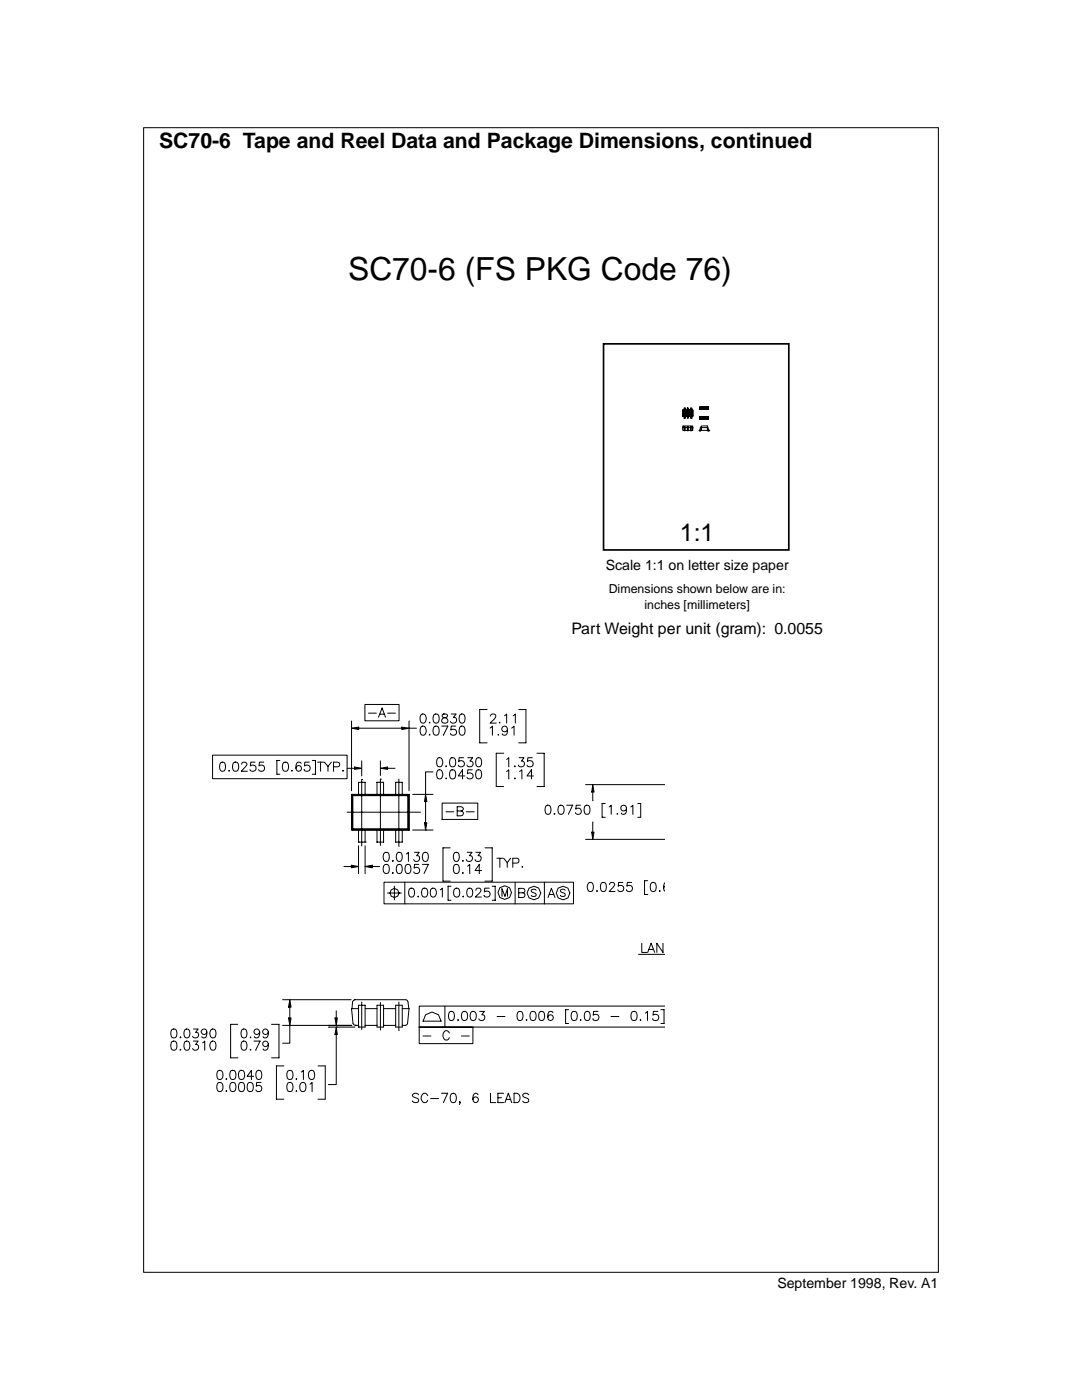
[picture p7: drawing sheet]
<svg xmlns="http://www.w3.org/2000/svg" width="216mm" height="279mm" viewBox="0 0 216 279" stroke-linecap="round" stroke-linejoin="round" font-family="sans-serif">
<path d="M31.3 133.9h101.3v94.7h-101.3z" fill-rule="evenodd" fill="#fff" stroke="#fff" stroke-width=".2"/>
<g fill="none" stroke="#000" stroke-width=".2">
<path d="M28.7 25.5h158.5v228.4h-158.5zM136.2 85.3h.3v-.1v.8h.2v-.8h-.2l.2 .1h.5v-.1v.8h.1v-.8h-.1l.1 .1h.5v-.1v.8h.2v-.8h-.2l.5 .1-.1 .6h-2zM136.2 85.3v-.3h2l.1 .3M136.2 82.5l.5 .5h-.3l1.2-1.2 .6 .7-.5 .5 .5-.5-.5-.7 .5 .6-.5 .6-1.2-1.2h-.2l1.2 1.2 .7-.7-.4-.5 .4 .5-.8 .7 .8-.7-.3-.5 .3 .4-.9 .8-1.1-1.1 1.3 1.1-1.3-1.2h.2l-.2 .2 1.1 1-1.1-1 .2-.2 1.2 1.2-1.2-1.2-.2 .2v.3l.9 .7 1.1-1.2-1.1 1.2-.9-.7 .5-.5 1.3 1.2 .2-.2-.9-1 .9 .9-.3 .3-1.2-1.2-.5 .5 .7 .7 1.1-1.2 .2 .2-1 1 1-1-.1-.2-1.2 1.2-.7-.6 .6-.6h.3l-.9 .8 .5 .4-.5-.4 1-.8 1 1.1-.1 .1-1.2-1.2 1.3 1.2-1.1-1.2 1.1 1.2-1.3-1.2-.7 .7 .7 .5 1.1-1.2 .2 .3-1 .9-1-.9 .4-.3-.4 .4 1 .8-1-.9 .3-.3 1.2 1.2-1.1-1.2 1.2 1.2 .4-.4-.7-.8 .7 .8-.4 .4-1.1-1.2-.5 .5 .9 .7 1.1-1v-.2l-1.3 1.2-.7-.7 .6-.5 1.2 1.2 .2-.2-.9-1 .9 1-.2 .2-1.1-1.2-.7 .7 .7-.7-.7 .7 .6 .5 1.2-1.2-1.3 1.2 1.1-1.2-1.1 1.2-.5-.3 .9-.9 1.1 1.2-1-1.2-1 1 .4 .2 1.2-1.2-1.3 1.2-.3-.2 1-1-1 1 .3 .2 1.2-1.2-1.3 1.2-.2-.1 1.1-1.1h.2l-1.3 1.2 1.1-1.2-1.1 1.2h.2l1.1-1.2-1.2 1.2M136.7 83.1v.4h-.2h.2l-.2-.4v.4M136.7 81.4v.4h-.2v-.4h.2v.1h-.2M136.9 83l1.3-1.2v.3l-.2-.3h-.3l.5 .5-.7 .7 .7-.6-.5-.6h-.2l.7 .7-.4 .5M137.2 83.1v.4h.1v-.4v.2h-.1M137.2 81.4h.1v.4h-.1v-.4v.1h.1M137.8 83.3h.2v.2h-.2v-.4h.2v.4M138 81.5h-.2v.3v-.4h.2v.4M138.2 83h-2v-1.2h2l.1 1.3h-2.1v-1.3h2.1v1.3"/>
<path d="M138.2 82.1l-.9 .9M139.6 85.8v.1M139.7 83.1l.4 .5-.1 .1M140 85.2l-.3 .1v.6l-.2 .1 .4-.1v-.6h1.3l-.1-.1 .3 .7 .2 .1h-.4v-.7l-.1 .6h-1.1v-.9h1.1l.1 .3M140.1 81.2v.5h-.5v-.5h.5l-.5 .3 .3 .2 .2-.2-.4-.3-.1 .1 .5 .4-.5-.3 .3-.2 .2 .2-.5 .3 .5-.4M140.1 83.1l-.5 .5 .1 .1 .4-.4-.1-.2-.4 .4 .3 .2 .2-.2-.3-.4-.2 .2 .5 .4v-.6h-.5v.6l.7-.1 .4-.5h-.4v.6h.4v-.6l-.4 .4 .1 .2 .3-.3-.3-.3-.1 .3 .2 .3 .2-.2-.4-.4v.2l.4 .4h.3l.4-.4-.2-.2h.2l-.4 .4 .1 .2 .3-.3-.2-.3-.2 .3 .2 .3 .2-.2-.4-.4h.4v.6h-.4v-.6M140.3 81.2h.2l-.2 .3 .2 .2 .2-.2-.4 .2v-.5l.4 .5-.4-.3 .1-.2 .3 .3-.3 .2-.1-.1 .3-.4 .1 .2-.4 .3h.4v-.5zM140.6 83.1l.1 .2 .4-.2 .3 .5M141.2 81.2l.2 .2-.4 .3M141.4 81.2v.5l-.4-.4 .1-.1 .3 .3-.2 .2-.2-.3 .2-.2 .2 .3-.3 .2-.1-.2 .4-.3h-.4v.5h.4M42.4 150.7h26.9v4.7h-26.9zM44.1 152.2a.58 .58 0 0 1 .8 .2 1.19 1.19 0 0 1-.4 1.5h-.2a1.17 1.17 0 0 1-.2-1.7z"/>
<path d="M45.6 153.8h.2zM46.9 152.1a1.06 1.06 0 0 0 0 1.8h.2a1.06 1.06 0 0 0 0-1.8h-.2M48.2 152.5l.4-.4h.3l.4 .3-.3 .6-.9 .9h1.3M50.9 152.1h-.9v.8a.66 .66 0 0 1 .9-.1 .66 .66 0 0 1-.1 1 .66 .66 0 0 1-.9-.2M52.6 152.1h-.8l-.1 .8a.64 .64 0 0 1 .9 0 .64 .64 0 0 1-.1 .9 .64 .64 0 0 1-.9-.2M55.8 151.8h-.6v2.7h.6M56.6 152.2a.61 .61 0 0 1 .9 .2 1.19 1.19 0 0 1-.4 1.5h-.2a.96 .96 0 0 1-.5-1.5zM58.2 153.8h.1zM60.1 152.4a.52 .52 0 0 0-.8-.2 1.05 1.05 0 0 0 .3 1.7 .56 .56 0 0 0 .6-.5 .56 .56 0 0 0-.6-.6 .56 .56 0 0 0-.5 .5M61.7 152.1h-.9l-.1 .8a.66 .66 0 0 1 1-.1 .66 .66 0 0 1-.1 1 .66 .66 0 0 1-.9-.2M62.3 151.8h.6v2.7h-.6M63.4 152.1h1.2"/>
<path d="M64 152.1v1.8M64.7 152.1l.7 .9v.9M66.1 152.1l-.7 .9M66.6 153h.8a.47 .47 0 0 0 .4-.4 .47 .47 0 0 0-.4-.5h-.9l.1 1.8M68.5 153.8v.1v-.1M69.3 153.3h1.4M70.1 158.5v7.2h11.6l-.1-7.2M70.1 145.3l1.5-.2v.5zM70.1 158.5h.1M70.1 158.5h11.6M70.1 143.9v13.9M70.2 158.6h11.4"/>
<path d="M70.2 158.6v7M70.2 158.6l.2 .2M70.4 158.8v6.6M70.4 158.8h11M70.7 153.1l1.5 .2-1.5 .2zM71.5 158.6v-2.5h1.4v2.5M71.6 145.3h8.6M72.2 155.6h.1M72.2 151.8v3.1M72.2 155.6v13.2M72.8 140.6h6.8v3.2h-6.8zM73.5 142.3h1.6"/>
<path d="M75.2 156.1l.1 2.5M75.3 156.1h1.2v2.5M75.5 143.1l.7-1.8 .7 1.8M75.8 142.5h.9M75.9 153.3l1.4-.2v.4zM75.9 155.5h.1M75.9 153.3h.1M75.9 151.8v3M75.9 155.5v13.2M77.3 153.3h1.5M77.3 142.3h1.6M79 158.6v-2.5h1.3v2.5"/>
<path d="M79.6 155.5v13.4M80.2 145.1l1.4 .2-1.4 .3zM81.6 158.6l-.2 .2v6.6h-11M81.6 158.6v7M81.6 145.3h1.5M81.7 143.9l-.1 13.9M82.3 158.5h4.1M84.1 142.6a.58 .58 0 0 1 .8 .2 .85 .85 0 0 1 .1 1 .85 .85 0 0 1-.9 .4 1.43 1.43 0 0 1 0-1.6zM84.1 145l.4-.1a1.02 1.02 0 0 1 0 1.8h-.2a1.17 1.17 0 0 1-.2-1.7zM84.9 158.5l.3 1.5h-.5zM84.9 160v4.2M85.6 144.2h.2z"/>
<path d="M85.6 146.6h.2zM86.4 154.1h-1.5v4.4M86.7 142.6a.61 .61 0 0 1 .8 .2 1.19 1.19 0 0 1-.4 1.5h-.1a.96 .96 0 0 1-.5-1.5zM86.7 145a.59 .59 0 0 1 .8 .3 .9 .9 0 0 1-.5 1.4 .94 .94 0 0 1-.5-1.4zM87.4 151.3a.58 .58 0 0 1 .8 .3 .85 .85 0 0 1 .1 1 .85 .85 0 0 1-.9 .4 1.43 1.43 0 0 1 0-1.7zM87.4 153.7a.58 .58 0 0 1 .8 .3 .85 .85 0 0 1 .1 1 .85 .85 0 0 1-.9 .4 1.43 1.43 0 0 1 0-1.7zM88.1 144.9h1.3l-.9 1.8M88.6 142.5l-.3 .1a.36 .36 0 0 0 .2 .6 .67 .67 0 0 1 .7 .2 .67 .67 0 0 1 0 .8 .75 .75 0 0 1-1.1-.2 .89 .89 0 0 1 1.1-.9v-.5l-.6-.1M88.9 153h.2zM88.9 155.4h.2zM90 142.5h1l-.5 .7a.62 .62 0 0 1 .6 .8 .62 .62 0 0 1-1.1 .2l-.1-.2M90.2 151.2a1.06 1.06 0 0 0 0 1.8h.2a1.06 1.06 0 0 0 0-1.8h-.1"/>
<path d="M90.2 153.6a1.06 1.06 0 0 0 0 1.8h.2a1.06 1.06 0 0 0 0-1.8h-.1M90.9 144.9h-.9v.8a.65 .65 0 0 1 .9 0 .65 .65 0 0 1-.1 1 .65 .65 0 0 1-.9-.3M91.9 142.6a.58 .58 0 0 1 .8 .2 1.19 1.19 0 0 1-.4 1.5h-.2a1.17 1.17 0 0 1-.2-1.7zM91.9 145l.4-.1a1.06 1.06 0 0 1 0 1.8h-.2a1.17 1.17 0 0 1-.2-1.7zM92.5 151.2h-.9l-.1 .8a.65 .65 0 0 1 1 0 .65 .65 0 0 1-.1 1 .65 .65 0 0 1-1-.3M92.8 154.9h-1.4l.9-1.3v1.8M93.3 151.2h1l-.5 .7a.62 .62 0 0 1 .6 .8 .62 .62 0 0 1-1.1 .3l-.1-.3M94.2 153.6h-.9v.8a.65 .65 0 0 1 .9 0 .65 .65 0 0 1-.1 1 .65 .65 0 0 1-.9-.3M95.2 151.3a.58 .58 0 0 1 .8 .3 1.19 1.19 0 0 1-.4 1.4h-.2a1.17 1.17 0 0 1-.2-1.7zM95.2 153.7a.58 .58 0 0 1 .8 .3 1.19 1.19 0 0 1-.4 1.4h-.2a1.17 1.17 0 0 1-.2-1.7zM97.2 141.6h-1.5v6.7h1.5M97.8 145.3l.5-.4v1.8"/>
<path d="M97.9 142.9l.1-.3a.6 .6 0 0 1 .8 .1 .61 .61 0 0 1-.1 .8l-.9 .8h1.2M99.4 146.6h.1zM99.6 144.2h.2zM100.5 150.3h-1.5v6.7h1.5M100.7 142.8l.4-.3v1.8M101.1 151.6l.4-.4 .1 1.8M101.1 154l.4-.4 .1 1.8M101.3 145.5a.57 .57 0 0 1-.8 .5 .57 .57 0 0 1-.2-.9 .57 .57 0 0 1 .9 .1 1.23 1.23 0 0 1-.4 1.5l-.5-.1-.1-.1M102.1 145.3l.5-.4v1.8M102.4 142.8l.4-.3v1.8M102.7 153h.1zM102.7 155.4h.1z"/>
<path d="M103.5 141.6h1.4v6.7h-1.4M103.6 151.2h1l-.5 .7a.62 .62 0 0 1 .4 1 .62 .62 0 0 1-1.1-.2h.1M103.7 154l.4-.4v1.8M106.2 151.2h-.9l-.1 .8a.65 .65 0 0 1 1 0 .65 .65 0 0 1-.1 1 .65 .65 0 0 1-.9-.3M106.5 154.9h-1.3l.8-1.3v1.8M107.1 150.3h1.5v6.7h-1.5M116.8 156.6h15.8M118.3 158.1v1.7M118.3 156.6l.2 1.5h-.4zM68.6 172.9h1.5M69.3 162.1h14.6M70.1 172.7l1.4 .2-1.4 .3z"/>
<path d="M70.2 165.6h11.4M70.4 165.4l-.2 .2M71.5 168.1h.1M71.5 165.6v2.5M71.5 168.8v5.6M71.5 168.1h1.4M72.9 172.9l1.4-.2v.5zM72.9 168.1h.1M72.9 172.9h.1M72.9 165.6v2.5M72.9 168.8v5.6M74.3 172.9h1.4"/>
<path d="M75.3 165.6l-.1 2.5M76.5 165.6v2.5h-1.2M76.6 176.1h37.8v4.3h-37.8zM76.8 170.2a.58 .58 0 0 1 .8 .2 .95 .95 0 0 1-.6 1.5 1.11 1.11 0 0 1-.2-1.7zM76.8 172.6a.58 .58 0 0 1 .8 .2 1.19 1.19 0 0 1-.4 1.5h-.2a1.1 1.1 0 0 1-.2-1.7zM77.3 178.2h2.8M78.3 171.8h.2zM78.3 174.2h.2zM78.7 176.9v2.7M79 165.6v2.5h1.3v-2.5M79.3 170.2a.58 .58 0 0 1 .9 .2 .95 .95 0 0 1-.6 1.5 1.19 1.19 0 0 1-.3-1.7zM79.3 172.6a.58 .58 0 0 1 .9 .2 1.19 1.19 0 0 1-.4 1.5h-.2a1.17 1.17 0 0 1-.3-1.7z"/>
<path d="M80.8 176.1v4.3M81.1 170.4l.4-.3v1.8M81.1 172.6a.58 .58 0 0 1 .8 .2 1.19 1.19 0 0 1-.4 1.5h-.2a1.17 1.17 0 0 1-.2-1.7zM81.4 165.4l.2 .2M81.8 177.3a.58 .58 0 0 1 .8 .3 .9 .9 0 0 1-.6 1.4 1.14 1.14 0 0 1-.2-1.7zM82.3 165.7h4.1M82.7 170.1h1l-.6 .7a.59 .59 0 0 1 .5 .9 .59 .59 0 0 1-1.1-.2M83.4 178.9h.1zM83.6 172.5h-.9l-.1 .8a.64 .64 0 0 1 1 0 .64 .64 0 0 1-.1 .9 .64 .64 0 0 1-1-.2M84.3 172.5h1.2l-.9 1.8M84.4 177.3a.63 .63 0 0 1 .9 .3 .89 .89 0 0 1-.7 1.4 1.14 1.14 0 0 1-.2-1.7zM84.5 170.2a.58 .58 0 0 1 .9 .2 .95 .95 0 0 1-.6 1.5 1.19 1.19 0 0 1-.3-1.7z"/>
<path d="M84.7 164.2h.5l-.3 1.5zM84.9 165.7h.1M86.1 177.3a.58 .58 0 0 1 .9 .3 .83 .83 0 0 1 0 1 .83 .83 0 0 1-.9 .3 1.37 1.37 0 0 1 0-1.6zM87.8 177.6l.5-.4v1.8M88.2 160.3h7.1v3.2h-7.1zM89 162h1.6M89.8 169.2h-1.4v6.7h1.4M90 176.9h-.6v2.8h.6M90.7 170.2a.58 .58 0 0 1 .9 .2 .95 .95 0 0 1-.6 1.5 1.19 1.19 0 0 1-.3-1.7zM90.7 172.6a.58 .58 0 0 1 .9 .2 1.19 1.19 0 0 1-.5 1.5h-.1a1.17 1.17 0 0 1-.3-1.7zM90.8 177.3a.58 .58 0 0 1 .9 .3 .9 .9 0 0 1-.6 1.4 1.07 1.07 0 0 1-.3-1.7zM91.2 161.8h.8a.49 .49 0 0 1 .5 .5 .49 .49 0 0 1-.5 .5h-.8v-1.8h.8l.3 .2 .2 .3-.5 .3"/>
<path d="M92.3 171.8h.2zM92.3 178.9h.2zM92.4 174.2v.1zM93 162h1.6M93.2 170.1h1l-.6 .7a.62 .62 0 0 1 .6 .8 .62 .62 0 0 1-1 .2l-.2-.3M93.3 172.8l.4-.3 .1 1.8M93.4 177.3a.58 .58 0 0 1 .8 .3 .9 .9 0 0 1-.6 1.4 1.14 1.14 0 0 1-.2-1.7zM95 170.1h.9l-.5 .7a.62 .62 0 0 1 .6 .8 .62 .62 0 0 1-1 .2l-.2-.3M95 177.7l.3-.5 .6 .2a.55 .55 0 0 1-.2 .8l-.9 .8h1.3M96.1 173.7h-1.3l.8-1.2 .1 1.8M96.8 169.2h1.4v6.7h-1.4M97.6 177.2h-.9l-.1 .8a.65 .65 0 0 1 1 0 .65 .65 0 0 1-.1 1 .65 .65 0 0 1-.9-.3"/>
<path d="M98.2 176.9h.6M98.8 176.9v2.8h-.6M99.1 171.3h1.2M99.7 171.3v1.8M100.2 178.9v-1.5l.6 1.5 .5-1.5v1.5M100.5 171.3l.7 .9v.9M101.9 171.3l-.7 .9M102.3 172.3l1.1-.1 .1-.3v-.5l-.4-.1h-.8v1.8M102.8 176.1v4.3M103.5 178.2h.8a.47 .47 0 0 1 .5 .4 .47 .47 0 0 1-.5 .5h-.8v-1.8h.8l.3 .2 .1 .3-.4 .4M104.1 173h.2zM107 177.7a.55 .55 0 0 0-.5-.3 .55 .55 0 0 0-.5 .4l1 .7-.2 .4h-.2h-.5l-.1-.2"/>
<path d="M108.6 176.1v4.3M109 160.8a.58 .58 0 0 1 .9 .2 1.19 1.19 0 0 1-.5 1.5h-.1a1.17 1.17 0 0 1-.3-1.7zM109.3 179.1l.7-1.8 .7 1.8M109.6 178.5h.9M110.5 162.4h.2zM111.6 160.8a.63 .63 0 0 1 .9 .2 1.15 1.15 0 0 1-.5 1.5h-.2a1.17 1.17 0 0 1-.2-1.7zM112.8 177.7a.56 .56 0 0 0-1 .1l.3 .3 .6 .3 .1 .1-.2 .4h-.2h-.4l-.2-.2M113.1 160.7h1.2M114.3 160.7l-.9 1.8M115.8 160.7h-.8l-.1 .8a.63 .63 0 0 1 .9 0 .63 .63 0 0 1-.1 .9 .63 .63 0 0 1-.9-.2M116.8 160.8a.58 .58 0 0 1 .8 .2 1.19 1.19 0 0 1-.4 1.5h-.1a1.17 1.17 0 0 1-.3-1.7zM116.8 167.5h15.8"/>
<path d="M117.5 176.2a.58 .58 0 0 1 .8 .2 1.57 1.57 0 0 1-.1 1.4 .58 .58 0 0 1-.9-.2 1.27 1.27 0 0 1 .2-1.4zM118.1 166.1h.4l-.2 1.4zM118.3 164v2.1M119 177.8h.2zM120.1 176.2a.58 .58 0 0 1 .8 .2 1.57 1.57 0 0 1-.2 1.4 .58 .58 0 0 1-.8-.2 1.54 1.54 0 0 1 .2-1.4zM120.1 163.1h.7M120.8 160.4h-.7l.1 2.7M121.5 161l.5-.3v1.8M121.6 176.5l.4-.4 .6 .2a.55 .55 0 0 1-.2 .7l-.9 .9h1.2M123.1 162.4h.2zM124.3 176.1h-.9v.8a.63 .63 0 0 1 .9 0 .63 .63 0 0 1-.1 .9 .63 .63 0 0 1-.9-.2M125 161.3a.57 .57 0 0 1-.8 .5 .57 .57 0 0 1-.2-.9 .57 .57 0 0 1 .9 .1 1.67 1.67 0 0 1-.1 1.4 .56 .56 0 0 1-.8-.1"/>
<path d="M125.9 161l.4-.3v1.8M126 176.1h-.8l-.1 .8a.64 .64 0 0 1 1 0 .64 .64 0 0 1-.2 1 .64 .64 0 0 1-.9-.3M127.3 160.4h.5v2.7h-.5M129.2 175.8h-.6v2.7h.6M130 176.2a.58 .58 0 0 1 .9 .2 1.57 1.57 0 0 1-.2 1.4 .58 .58 0 0 1-.9-.2 1.54 1.54 0 0 1 .2-1.4zM131.6 177.8h.1zM132.6 176.2a1.46 1.46 0 0 0 0 1.6M132.6 176.9l-.2 .4M56.4 199.5h13.7M57.8 199.5l.3 1.5h-.5zM72.2 200v5.5M79.6 200v5.7"/>
<path d="M127.4 190.5h5.2M128.1 188.3v1.8h1M129.2 190.1l.7-1.8 .7 1.8M129.5 189.5h.9M132.3 188.3v1.8l-1.2-1.8v1.8M34.3 205.4a.61 .61 0 0 1 .9 .3 .9 .9 0 0 1-.6 1.4 .94 .94 0 0 1-.4-1.4zM34.3 207.9a.61 .61 0 0 1 .9 .2 1.57 1.57 0 0 1-.1 1.4 .63 .63 0 0 1-.9-.2 1.54 1.54 0 0 1 .1-1.4zM36 207v.1h.1l-.1-.1M36 209.4v.2l.1-.1-.1-.1M37 205.4a.58 .58 0 0 1 .8 .3 .9 .9 0 0 1-.6 1.4 1.14 1.14 0 0 1-.2-1.7zM37 207.9a.58 .58 0 0 1 .8 .2 1.57 1.57 0 0 1-.2 1.4 .58 .58 0 0 1-.8-.2 1.54 1.54 0 0 1 .2-1.4zM38.6 205.4h.9l-.5 .6a.59 .59 0 0 1 .5 1 .59 .59 0 0 1-1.1-.2"/>
<path d="M38.6 207.8h.9l-.5 .6a.48 .48 0 0 1 .6 .6 .63 .63 0 0 1-.5 .6 .63 .63 0 0 1-.7-.3M40.4 208.1l.5-.3v1.8M41.3 206a.57 .57 0 0 1-.8 .4 .57 .57 0 0 1-.2-.9 .57 .57 0 0 1 .9 .1 1.23 1.23 0 0 1-.4 1.5h-.5v-.2M42.2 205.4a.58 .58 0 0 1 .8 .3 .9 .9 0 0 1-.6 1.4 1.07 1.07 0 0 1-.2-1.7zM42.2 207.9a.58 .58 0 0 1 .8 .2 1.57 1.57 0 0 1-.2 1.4 .58 .58 0 0 1-.8-.2 1.27 1.27 0 0 1 .2-1.4zM43.5 213.7a.63 .63 0 0 1 .9 .3 1.17 1.17 0 0 1-.5 1.4h-.1a1.19 1.19 0 0 1-.3-1.7zM43.5 216.1a.63 .63 0 0 1 .9 .3 1.15 1.15 0 0 1-.5 1.4h-.1a1.17 1.17 0 0 1-.3-1.7zM45.2 215.3v.1zM45.2 217.7v.1zM46.4 213.6a1.06 1.06 0 0 0 0 1.8h.2a1.06 1.06 0 0 0 0-1.8h-.2M46.4 216a1.06 1.06 0 0 0 0 1.8h.2a1.06 1.06 0 0 0 0-1.8h-.2M47.5 204.4h-1.5v6.7h1.5"/>
<path d="M48.1 213.6a1.06 1.06 0 0 0 0 1.8l.5-.1a1.45 1.45 0 0 0 0-1.6l-.5-.1M48.1 216a1.06 1.06 0 0 0 0 1.8h.2a.96 .96 0 0 0 .4-1.4l-.1-.3-.5-.1M48.3 205.4a.58 .58 0 0 1 .9 .3 .9 .9 0 0 1-.6 1.4 1.14 1.14 0 0 1-.3-1.7zM48.3 207.9a.58 .58 0 0 1 .9 .2 1.57 1.57 0 0 1-.2 1.4 .58 .58 0 0 1-.8-.2 1.54 1.54 0 0 1 .1-1.4zM49.6 216.1a.63 .63 0 0 1 .9 .3 1.54 1.54 0 0 1-.2 1.4 .61 .61 0 0 1-.9-.3 1.54 1.54 0 0 1 .2-1.4zM49.9 207.1h.2zM49.9 209.5h.2zM50.6 214.8h-1.3l.9-1.2v1.8M50.7 207.8h1.2l-.8 1.8M51.3 213.7a.58 .58 0 0 1 .9 .3 1.57 1.57 0 0 1-.2 1.3 .58 .58 0 0 1-.9-.2 1.54 1.54 0 0 1 .2-1.4zM51.8 206a.57 .57 0 0 1-.7 .5 .57 .57 0 0 1-.3-.8 .57 .57 0 0 1 .9-.1 .87 .87 0 0 1 .1 1 .87 .87 0 0 1-1 .5v-.2M52.1 216h-.9l-.1 .8a.64 .64 0 0 1 1 0 .64 .64 0 0 1-.1 .9 .64 .64 0 0 1-.9-.2"/>
<path d="M53.6 206a.57 .57 0 0 1-.8 .5 .57 .57 0 0 1-.3-.8 .57 .57 0 0 1 .9-.1 .87 .87 0 0 1 .1 1 .87 .87 0 0 1-.9 .5l-.1-.2M53.6 208.4a.57 .57 0 0 1-.8 .5 .57 .57 0 0 1-.3-.8 .57 .57 0 0 1 .9-.1 .96 .96 0 0 1-.6 1.6l-.3-.3M54.2 204.4h1.5v6.7h-1.5M56.4 204.6h13.8h-4.5M56.6 212.7h-1.4v6.7h1.4M57.5 213.7a.61 .61 0 0 1 .9 .3 1.57 1.57 0 0 1-.2 1.3 .63 .63 0 0 1-.9-.2 1.54 1.54 0 0 1 .2-1.4zM57.5 216.1a.61 .61 0 0 1 .9 .3 1.19 1.19 0 0 1-.4 1.4h-.2a.96 .96 0 0 1-.5-1.4zM57.6 203.2h.5l-.3 1.4zM57.8 201l.1 2.2M57.8 204.6v3.6h-1.4M59.1 215.3h.1zM59.1 217.8h.1z"/>
<path d="M60.1 214l.4-.4v1.8M60.1 216.1a.58 .58 0 0 1 .9 .3 1.19 1.19 0 0 1-.5 1.4h-.1a1.1 1.1 0 0 1-.3-1.7zM61.8 213.7a.58 .58 0 0 1 .9 .3 1.57 1.57 0 0 1-.2 1.3 .63 .63 0 0 1-.9-.2 1.4 1.4 0 0 1 .2-1.4zM61.8 216.4l.5-.4v1.8M63.5 212.7h1.4v6.7h-1.4M65.7 205h5.1M66.8 203.2h.5l-.2 1.4zM67.1 206.5v10h-1.4M67.1 205l.2 1.5h-.5zM67.1 205h.1M67.1 201.7v1.5M70.2 201.3l.2-1.4 .4-.4h10.2l.3 .1 .1 .3 .2 1.4"/>
<path d="M70.4 204.3l.5 .3M70.9 204.6h.1M70.9 204.6h.6M71.5 201.3h-1.4l.4 3M71.5 205h.1M71.5 200.6h1.4v4.4h-1.4zM72.9 201.3h2.4M72.9 204.6h2.3M75.2 200.6h1.3v4.4h-1.3l.1-4.4M75.9 200.1v5.5M76.5 201.3h2.5M76.5 204.6h2.5"/>
<path d="M79 200.6h1.3v4.4h-1.3zM80.3 201.3h1.4M81.6 201.3l-.3 3-.1 .2-.3 .1h-.6M83.5 218.5a.68 .68 0 0 0-.6-.3 .68 .68 0 0 0-.6 .5l.2 .2 .9 .3 .1 .6a.75 .75 0 0 1-1.2 0M84.4 206.8h1.6M84.9 202.5l1.3-.5 1.3 .5 .5 1.3h-3.6zM85.3 218.7a.59 .59 0 0 0-.4-.5 .59 .59 0 0 0-.7 .3 .88 .88 0 0 0-.1 1.1 .88 .88 0 0 0 1 .4l.2-.4M85.9 219.2h1.6M88.1 218.2h1.2l-.8 1.8M88.8 200.8v4.2M89.7 206.2a.65 .65 0 0 0-.8-.5 .65 .65 0 0 0-.5 .7v.4a.65 .65 0 0 0 .5 .8 .65 .65 0 0 0 .8-.5M89.7 201.9a.58 .58 0 0 1 .9 .3 1.57 1.57 0 0 1-.2 1.4 .58 .58 0 0 1-.8-.3 1.54 1.54 0 0 1 .1-1.4z"/>
<path d="M90.1 218.3a.55 .55 0 0 1 .9 .3 .95 .95 0 0 1-.6 1.4 1 1 0 0 1-.5-1.4zM91.4 203.5v.2zM91.8 220h-.1v-.2l.1 .2-.1 .4M92.1 206.8h1.5M92.6 201.8a1.06 1.06 0 0 0 0 1.9l.4-.1a1.1 1.1 0 0 0-.2-1.8h-.2M94.1 201.9a.63 .63 0 0 1 .9 .3 1.17 1.17 0 0 1-.5 1.5h-.2a1.19 1.19 0 0 1-.2-1.8zM95.4 218.5l-.1-.2-.4-.1a1.1 1.1 0 0 0 0 1.8 .56 .56 0 0 0 .6-.5 .56 .56 0 0 0-.5-.6 .56 .56 0 0 0-.6 .5M95.7 201.8h.9l-.5 .7a.48 .48 0 0 1 .6 .6 .63 .63 0 0 1-.5 .6 .63 .63 0 0 1-.7-.4M97.9 218.2v1.8h1M99.2 202.9h1.6M99.4 219.1h.7M100.5 218.2h-1.1v1.8h1.1"/>
<path d="M101 219.4h.9M102.6 218.2h.6a1.01 1.01 0 0 1 .6 .9 1.01 1.01 0 0 1-.6 .9h-.6zM103.4 201.9a.58 .58 0 0 1 .9 .3 1.57 1.57 0 0 1-.2 1.4 .58 .58 0 0 1-.8-.3 1.54 1.54 0 0 1 .1-1.4zM105.1 203.5v.2zM105.5 218.5a.64 .64 0 0 0-.7-.3 .64 .64 0 0 0-.5 .5l.2 .2 .8 .3 .2 .6a.71 .71 0 0 1-1.2 0M106 201.9a.63 .63 0 0 1 .9 .3 1.57 1.57 0 0 1-.2 1.4 .61 .61 0 0 1-.9-.3 1.54 1.54 0 0 1 .2-1.4zM107.7 201.9a.58 .58 0 0 1 .9 .3 1.57 1.57 0 0 1-.2 1.4 .58 .58 0 0 1-.8-.3 1.54 1.54 0 0 1 .1-1.4zM110.3 202.1a.52 .52 0 0 0-.7-.2 1.12 1.12 0 0 0 .2 1.8 .56 .56 0 0 0 .6-.5 .56 .56 0 0 0-.5-.7 .56 .56 0 0 0-.6 .5M113.5 201.5h-.6v2.8h.6M114.5 201.8a1.06 1.06 0 0 0 0 1.9l.4-.1a1.45 1.45 0 0 0 0-1.7l-.4-.1M115.9 203.5v.2zM116.8 201.9a.58 .58 0 0 1 .9 .3 1.57 1.57 0 0 1-.2 1.4 .58 .58 0 0 1-.8-.3 1.54 1.54 0 0 1 .1-1.4z"/>
<path d="M119.3 201.8h-.9v.8a.65 .65 0 0 1 .9 0 .65 .65 0 0 1-.1 1 .65 .65 0 0 1-.9-.3M121.9 202.9h1.6M126.2 201.9a.61 .61 0 0 1 .8 .3 1.57 1.57 0 0 1-.1 1.4 .63 .63 0 0 1-.9-.3 1.54 1.54 0 0 1 .2-1.4zM127.8 203.5v.2zM128.8 202.2l.4-.4v1.9M131.3 201.8h-.9l-.1 .8a.65 .65 0 0 1 1 0 .65 .65 0 0 1-.1 1 .65 .65 0 0 1-1-.3h.1M131.9 201.5h.6v2.8h-.6M132.6 200.8h-48.9v4.2h10.7v3.3h-10.7v-3.3h48.9M100.8 220l.6-1.8 .8 1.8"/>
<circle cx="78.7" cy="178.2" r=".92"/>
<circle cx="100.7" cy="178.1" r="1.36"/>
<circle cx="106.5" cy="178.2" r="1.36"/>
<circle cx="112.3" cy="178.2" r="1.36"/>
</g>
<g fill="#000">
<path d="M70.7 153.1l1.5 .2-1.5 .2zM70.1 145.3l1.5-.2v.5zM75.9 153.3l1.4-.2v.4zM80.2 145.1l1.4 .2-1.4 .3zM84.9 158.5l.3 1.5h-.5zM118.3 156.6l.2 1.5h-.4zM70.1 172.7l1.4 .2-1.4 .3zM72.9 172.9l1.4-.2v.5zM84.7 164.2h.5l-.3 1.5zM118.1 166.1h.4l-.2 1.4zM57.8 199.5l.3 1.5h-.5zM57.6 203.2h.5l-.3 1.4z"/>
<path d="M66.8 203.2h.5l-.2 1.4zM67.1 205l.2 1.5h-.5z"/>
</g>
<path d="M120.4 68.6h37v41.2h-37z" fill="none" stroke="#000" stroke-width=".34"/>
<text font-size="6.3" x="69.5" y="55.9">SC70-6 (FS PKG Code 76)</text>
<text font-size="4.9" x="135.7" y="108">1:1</text>
<text font-size="4.2" x="31.7" y="29.5">SC70-6 Tape and Reel Data and Package Dimensions, continued</text>
<text font-size="3.2" x="114" y="126.5">Part Weight per unit (gram): 0.0055</text>
<g font-size="2.8">
<text x="120.9" y="113.8">Scale 1:1 on letter size paper</text>
<text x="155.1" y="257">September 1998, Rev. A1</text>
</g>
<g font-size="2.5">
<text x="121.5" y="118.3">Dimensions shown below are in:</text>
<text x="128.6" y="121.6">inches [millimeters]</text>
</g>
</svg>
